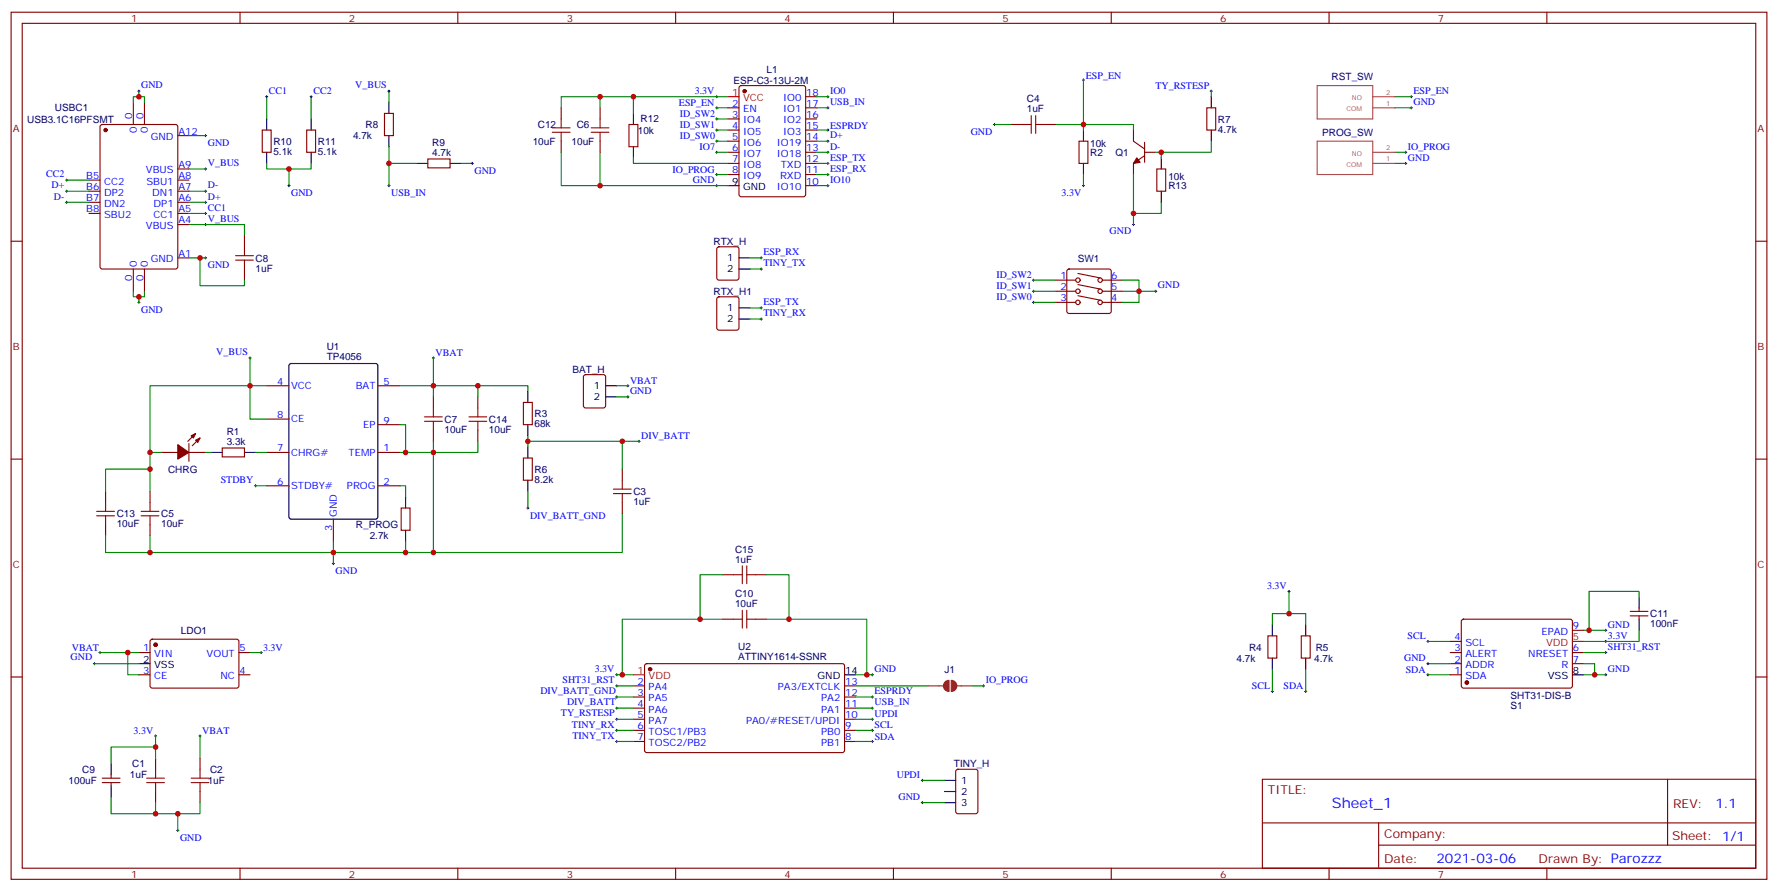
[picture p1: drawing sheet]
<svg xmlns="http://www.w3.org/2000/svg" width="564mm" height="283mm" viewBox="0 0 564 283" stroke-linecap="round" stroke-linejoin="round" font-family="sans-serif">
<g fill="none" stroke="#870000" stroke-width=".35">
<path d="M3.5 3.9h557.4v275.1h-557.4zM7.1 7.4h550.3v268.1h-550.3zM76.2 3.9v3.5M145.3 3.9v3.5M214.5 3.9v3.5M283.6 3.9v3.5M352.8 3.9v3.5M421.9 3.9v3.5M491.1 3.9v3.5M32 39.7l.5-.2h23.2l.7 .4v44.8l-.4 .6-23.5 .1-.7-.5-.1-44.7zM42.3 32.5v7M45.9 32.5v7"/>
<path d="M122.1 36h2.8v7h-2.8zM178.2 34.2v3.5M190.5 34.2v3.5M199.7 39.5h2.8v7.1h-2.8zM231.1 34.2h3.5M231.1 37.7h3.5M234.8 27.4l.5-.2h19.8l.6 .4 .1 34.1-.5 .7h-20l-.6-.4-.1-34.1zM255.8 34.2h3.5M255.8 37.7h3.5M255.8 30.7h3.5M321 39.5h3.6M331.6 39.5h3.5"/>
<path d="M383.1 34.2h2.8v7.1h-2.8zM28.2 57.2h3.5M56.4 57.2h3.6M56.4 53.6h3.6M56.4 43h3.6M83.3 41.3h2.8v7h-2.8zM97.4 41.3h2.8v7h-2.8zM135.8 50.4h7.1v2.9h-7.1zM178.2 44.8v3.5M190.5 44.8v3.5M231.1 48.3h3.5M231.1 41.3h3.5"/>
<path d="M231.1 44.8h3.5M231.1 51.9h3.5M231.1 55.4h3.5M255.8 48.3h3.5M255.8 41.3h3.5M255.8 44.8h3.5M255.8 51.9h3.5M255.8 55.4h3.5M255.8 58.9h3.5M342.5 44.8h2.9v7.1h-2.9zM359.8 41.3v3.5l3.6 2.5M363.4 49.4l-3.6 2.5v3.5"/>
<path d="M363.4 48.3h3.5M363.4 45.2v6.3M367.2 53.6h2.9v7.1h-2.9zM3.5 76.6h3.6M28.2 60.7h3.5M28.2 64.2h3.5M28.2 67.7h3.5M56.4 60.7h3.6M56.4 64.2h3.6M56.4 67.7h3.6M56.4 71.3h3.6M77.6 74.8v3.5"/>
<path d="M227.8 78.5l.4-.2h5.7l.6 .4 .1 9.5-.5 .6-5.9 .1-.6-.5-.1-9.4zM557.4 76.6h3.5M42.3 85.4v7M45.9 85.4v7M56.4 81.8h3.6M77.6 85.4v3.5M227.8 94.4l.4-.2h5.7l.6 .4 .1 9.5-.5 .6-5.9 .1-.6-.5-.1-9.4zM335.1 96h6.4M335.1 92.4h6.4M335.1 88.9h6.4M338.9 85.6l.5-.2h12.7l.5 .2 .2 .5v12.7l-.3 .5-.4 .2h-12.7l-.5-.3-.2-.4v-12.7zM342.2 93.8l7 1.4"/>
<path d="M342.2 90.3l7 1.4M342.2 86.8l7 1.4M350 96h6.3M350 92.4h6.3M350 88.9h6.3M185.4 119.1l.5-.2h5.7l.6 .4 .1 9.5-.5 .6-5.9 .1-.6-.5-.1-9.4zM62.1 137.6l-2.5 2.5M63.5 139l-2.5 2.5M84.7 122.4h7M84.7 133h7M119.9 122.4h7.1M119.9 134.8h7.1"/>
<path d="M137.6 125.9v3.6M137.6 136.5v3.6M151.7 125.9v3.6M151.7 136.5v3.6M166.2 127.7h2.8v7.1h-2.8zM3.5 145.7h3.6M33.5 155.9v3.6M47.6 155.9v3.6M51.2 143.6h5.2M60 143.6h5.3M60 140.8v5.6M70.6 142.2h7v2.8h-7z"/>
<path d="M84.7 143.6h7M84.7 154.2h7M119.9 143.6h7.1M119.9 154.2h7.1M166.2 145.3h2.8v7.1h-2.8zM197.6 148.9v3.5M197.6 159.5v3.5M557.4 145.7h3.5M33.5 166.5v3.5M47.6 166.5v3.5M105.8 164.7v7.1M127.4 161.2h2.8v7.1h-2.8z"/>
<path d="M229.3 196.5h3.5M229.3 182.4h3.5M239.9 196.5h3.5M239.9 182.4h3.5M464.1 196.7l.5-.2 34.1 .1 .5 .6-.1 20.7-.6 .5-34.2-.1-.4-.6v-20.5zM517.5 195.4h5.7M517.5 194h5.7M520.3 193v1M520.3 195.4v1.1M3.5 214.8h3.6M44.1 214.1h3.5M44.1 207.1h3.5"/>
<path d="M47.9 203.1l.4-.3 27.1 .1 .4 .7v14.3l-.7 .5-27-.1-.5-.6v-14.1zM75.8 214.1h3.6M75.8 207.1h3.6M201.1 217.7h3.5M204.8 210.8l.5-.2 62.4 .1 .4 .6-.1 27.1-.6 .4h-62.4l-.4-.7v-26.8zM268.1 217.7h3.5M402.5 201.8h2.8v7h-2.8zM413.1 201.8h2.8v7h-2.8zM460.4 214.1h3.5M460.4 210.6h3.5M460.4 207.1h3.5M460.4 203.6h3.5"/>
<path d="M499.2 210.6h3.5M499.2 207.1h3.5M499.2 200h3.5M557.4 214.8h3.5M201.1 221.2h3.5M201.1 224.7h3.5M201.1 228.2h3.5M201.1 231.8h3.5M201.1 235.3h3.5M268.1 221.2h3.5M268.1 224.7h3.5M268.1 228.2h3.5"/>
<path d="M268.1 231.8h3.5M268.1 235.3h3.5M32.5 248.4h5.6M32.5 246.9h5.6M35.3 245.9v1M35.3 248.4v1M49.4 240.6v3.5M49.4 251.2v3.5M63.5 240.6v3.5M63.5 251.2v3.5M303.6 244.3l.5-.2h5.6l.7 .5v12.9l-.4 .7h-5.9l-.7-.4v-13zM400.8 247.3h156.6v28.2h-156.6z"/>
<path d="M529.4 247.3v20.9M76.2 275.5v3.5M145.3 275.5v3.5M214.5 275.5v3.5M283.6 275.5v3.5M352.8 275.5v3.5M400.8 261.1h156.5M421.9 275.5v3.5M437.7 268.2h119.6M437.7 261.1v14.2M491.1 275.5v3.5"/>
<circle cx="342.2" cy="88.9" r=".71"/>
<circle cx="342.2" cy="96" r=".71"/>
<circle cx="342.2" cy="92.4" r=".71"/>
<circle cx="349.3" cy="96" r=".71"/>
<circle cx="349.3" cy="92.4" r=".71"/>
<circle cx="349.3" cy="88.9" r=".71"/>
</g>
<g fill="none" stroke="#000" stroke-width=".32">
<path d="M43.7 28.9h.7M44.1 28.6v.7M84.3 30.7h.7M84.7 30.3v.7M98.4 30.7h.7M98.8 30.3v.7M123.1 28.9h.7M123.5 28.6v.7M227.2 30.7h.7M227.2 34.2h.7M227.2 37.7h.7M227.5 30.3v.7"/>
<path d="M227.5 33.9v.7M227.5 37.4v.7M262.5 30.7h.7M262.5 34.2h.7M262.8 30.3v.7M262.8 33.9v.7M315.4 39.5h.7M315.7 39.2v.7M343.6 25.4h.7M344 25v.8M384.2 28.9h.7M384.5 28.6v.7"/>
<path d="M447.7 30.7h.7M447.7 34.2h.7M448 30.3v.7M448 33.9v.7M20.8 57.2h.7M21.2 56.8v.7M64.9 53.6h.7M64.9 43h.7M65.3 42.7v.7M65.3 53.3v.7M91.4 58.9h.7M91.7 58.6v.7"/>
<path d="M123.1 58.9h.7M123.5 58.6v.7M149.6 51.9h.7M149.9 51.5v.7M227.2 48.3h.7M227.2 58.9h.7M227.2 44.8h.7M227.2 55.4h.7M227.2 41.3h.7M227.5 40.9v.7M227.5 44.4v.8M227.5 48v.7"/>
<path d="M227.5 55v.7M227.5 58.6v.7M262.5 48.3h.7M262.5 51.9h.7M262.5 58.9h.7M262.5 44.8h.7M262.5 55.4h.7M262.5 41.3h.7M262.8 40.9v.7M262.8 44.4v.8M262.8 48v.7M262.8 51.5v.7"/>
<path d="M262.8 55v.7M262.8 58.6v.7M343.6 58.9h.7M344 58.6v.7M445.9 48.3h.7M445.9 51.9h.7M446.3 48v.7M446.3 51.5v.7M20.8 64.2h.7M20.8 60.7h.7M21.2 60.3v.7M21.2 63.9v.7"/>
<path d="M64.9 64.2h.7M64.9 60.7h.7M64.9 71.3h.7M64.9 67.7h.7M65.3 60.3v.7M65.3 63.9v.7M65.3 67.4v.7M65.3 70.9v.7M359.5 71.3h.7M359.8 70.9v.7M43.7 96h.7M44.1 95.6v.7"/>
<path d="M64.9 81.8h.7M65.3 81.5v.7M241.3 81.8h.7M241.3 85.4h.7M241.3 97.7h.7M241.7 81.5v.7M241.7 85v.7M241.7 97.4v.7M327.7 96h.7M327.7 92.4h.7M327.7 88.9h.7M328.1 88.5v.8"/>
<path d="M328.1 92.1v.7M328.1 95.6v.7M366.5 92.4h.7M366.9 92.1v.7M79 113.6h.7M79.4 113.2v.7M137.2 113.6h.7M137.6 113.2v.7M241.3 101.2h.7M241.7 100.9v.7M199 122.4h.7M199 125.9h.7"/>
<path d="M199.3 122.1v.7M199.3 125.6v.7M202.8 139.7v.7M80.8 154.2h.7M81.1 153.8v.7M202.5 140.1h.7M105.5 178.9h.7M105.8 178.5v.7M167.2 161.2h.7M167.6 160.9v.7M408.9 187.7h.7M409.2 187.3v.7"/>
<path d="M509.8 199.7v.7M29.6 210.6h.7M30 210.3v.7M31.4 207.1h.7M31.7 206.7v.7M82.5 207.1h.8M82.9 206.7v.7M195.4 214.1h.7M195.4 217.7h.7M195.8 213.8v.7M195.8 217.3v.7M276.6 214.1h.7"/>
<path d="M276.9 213.8v.7M311.9 217.7h.7M312.2 217.3v.7M403.6 219.4h.7M403.9 219.1v.7M414.2 219.4h.7M414.5 219.1v.7M453 214.1h.7M453 203.6h.7M453 210.6h.7M453.3 203.2v.7M453.3 210.3v.7"/>
<path d="M453.3 213.8v.7M509.4 214.1h.7M509.4 203.6h.7M509.4 207.1h.7M509.4 200h.7M509.8 203.2v.7M509.8 206.7v.7M509.8 213.8v.7M49 233.5h.7M49.4 233.2v.7M63.1 233.5h.8M63.5 233.2v.7"/>
<path d="M195.4 235.3h.7M195.4 231.8h.7M195.4 228.2h.7M195.4 224.7h.7M195.4 221.2h.7M195.8 220.8v.7M195.8 224.4v.7M195.8 227.9v.7M195.8 231.4v.7M195.8 234.9v.8M276.6 235.3h.7M276.6 231.8h.7"/>
<path d="M276.6 228.2h.7M276.6 224.7h.7M276.6 221.2h.7M276.9 220.8v.7M276.9 224.4v.7M276.9 227.9v.7M276.9 231.4v.7M276.9 234.9v.8M292.5 247.6h.7M292.5 254.7h.7M292.8 247.3v.7M292.8 254.4v.7"/>
<path d="M56.1 263.5h.7M56.4 263.2v.7"/>
</g>
<g fill="none" stroke="#008700" stroke-width=".35">
<path d="M42.3 32.5v-1.8h3.6v1.8M44.1 28.9v1.8M84.7 30.7v7M98.8 30.7v7M123.5 28.9v3.6M190.5 30.7h-12.3v3.5M201.1 30.7h-10.6v3.5M227.5 34.2h3.6M227.5 37.7h3.6M231.1 30.7h-30v5.3M259.3 30.7h3.5M259.3 34.2h3.5"/>
<path d="M315.7 39.5h5.3M335.1 39.5h8.9v1.8M344 25.4v14.1h15.8v1.8M384.5 28.9v1.8M442.7 30.7h5.3M442.7 34.2h5.3M21.2 57.2h7M60 53.6h5.3M60 43h5.3M84.7 51.9v1.7h14.1v-1.7M91.7 53.6v5.3M123.5 46.6v5.3h8.8"/>
<path d="M123.5 51.9v7M146.4 51.9h3.5M178.2 48.3v10.6h12.3M190.5 48.3v10.6h40.6M201.1 50.1v1.8h30M227.5 48.3h3.6M227.5 44.8h3.6M227.5 55.4h3.6M227.5 41.3h3.6M259.3 48.3h3.5M259.3 51.9h3.5M259.3 44.8h3.5"/>
<path d="M259.3 55.4h3.5M259.3 41.3h3.5M259.3 58.9h3.5M344 55.4v3.5M359.8 55.4v15.9M368.7 48.3v1.8M384.5 44.8v3.5h-17.6M442.7 48.3h3.6M442.7 51.9h3.6M21.2 64.2h7M21.2 60.7h7M60 71.3h17.6v3.5"/>
<path d="M60 64.2h5.3M60 60.7h5.3M60 67.7h5.3M368.7 64.2v3.5h-8.9M42.3 92.4v1.8h3.6v-1.8M44.1 94.2v1.8M60 81.8h5.3M63.5 81.8v8.9h14.1v-1.8M238.1 81.8h3.6M238.1 85.4h3.6M238.1 97.7h3.6M328.1 88.9h7"/>
<path d="M328.1 92.4h7M328.1 96h7M356.3 88.9h5.3v7.1h-5.3M356.3 92.4h10.6M79.4 113.6v8.8h5.3M137.6 113.6v8.8h30v1.8M238.1 101.2h3.6M84.7 133h-5.3v-10.6h-31.8v21.2h3.6M127 134.8h1.8v8.8M127 122.4h10.6v3.5M151.7 122.4v3.5M167.6 138.3v3.5"/>
<path d="M195.8 122.4h3.5M195.8 125.9h3.5M47.6 148.9h-14.1v7M47.6 143.6v12.3M65.3 143.6h1.7M81.1 143.6h3.6M81.1 154.2h3.6M127 154.2h1.8v3.5M137.6 140.1v3.5h-10.6M151.7 140.1v3.5h-14.1v31.7h-8.8M167.6 140.1h30v8.8M167.6 155.9v5.3"/>
<path d="M197.6 140.1h5.2M33.5 170v5.3h14.1M47.6 170v5.3h81.2v-3.5M105.8 171.8v7.1M197.6 163v12.3h-60M229.3 196.5h-31.7v17.6M229.3 182.4h-7.1v14.1M243.4 196.5h31.8v17.6M243.4 182.4h7.1v14.1M409.2 187.7v7h-5.3v3.6M409.2 194.7h5.3v3.6M520.3 189.4v-1.7h-15.8v12.3"/>
<path d="M30 210.6h14.1M31.7 207.1h12.4M40.6 207.1v7h3.5M79.4 207.1h3.5M195.8 214.1h5.3M195.8 217.7h5.3M271.6 214.1h5.3M271.6 217.7h23M308.7 217.7h3.5M403.9 212.4v7M414.5 212.4v7M453.3 203.6h7.1"/>
<path d="M453.3 214.1h7.1M453.3 210.6h7.1M502.7 210.6h3.5v3.5M502.7 214.1h7.1M502.7 207.1h7.1M502.7 200h7.1M520.3 200v3.6h-17.6M49.4 237.1h-14.1v5.3M49.4 233.5v7.1M63.5 233.5v7.1M195.8 231.8h5.3M195.8 235.3h5.3"/>
<path d="M195.8 228.2h5.3M195.8 221.2h5.3M195.8 224.7h5.3M271.6 231.8h5.3M271.6 235.3h5.3M271.6 228.2h5.3M271.6 221.2h5.3M271.6 224.7h5.3M35.3 252.9v5.3h14.1M49.4 254.7v3.5h14.1v-3.5M56.4 258.2v5.3M292.8 247.6h7.1"/>
<path d="M292.8 254.7h7.1"/>
</g>
<g fill="#870000" stroke="#870000" stroke-width=".35">
<path d="M62.1 139.7l1.4-.7-.7 1.4z"/>
<path d="M60.7 138.3l1.4-.7-.7 1.4z"/>
<path d="M56.4 141.1l3.6 2.5-3.6 2.1z"/>
<path d="M360.9 50.1l1 1.4-2.1 .4z"/>
<circle cx="206.4" cy="212.4" r=".53"/>
<circle cx="465.7" cy="216.6" r=".53"/>
<circle cx="33.5" cy="41.3" r=".53"/>
<circle cx="236.4" cy="28.9" r=".53"/>
<circle cx="49.4" cy="204.6" r=".53"/>
</g>
<path d="M231.1 30.7h3.5M201.1 214.1h3.5M499.2 203.6h3.5" fill="none" stroke="#f00" stroke-width=".35"/>
<g fill="none" stroke="#000" stroke-width=".35">
<path d="M84.7 37.7v3.6M98.8 37.7v3.6M123.5 32.5v3.5M201.1 36v3.5M384.5 30.7v3.5M84.7 48.3v3.6M98.8 48.3v3.6M123.5 43v3.6M132.3 51.9h3.5M142.9 51.9h3.5M201.1 46.6v3.5M231.1 58.9h3.5"/>
<path d="M344 41.3v3.5M344 51.9v3.5M368.7 50.1v3.5M384.5 41.3v3.5M368.7 60.7v3.5M234.6 81.8h3.5M234.6 85.4h3.5M234.6 97.7h3.5M92 115.6l.4-.2h26.8l.7 .4v48.2l-.4 .7h-27.1l-.6-.4-.1-48.2zM234.6 101.2h3.5M167.6 124.2v3.5M167.6 134.8v3.5"/>
<path d="M192.3 122.4h3.5M192.3 125.9h3.5M67 143.6h3.6M77.6 143.6h3.5M128.8 157.7v3.5M167.6 141.8v3.5M167.6 152.4v3.5M128.8 168.3v3.5M403.9 198.3v3.5M414.5 198.3v3.5M520.3 189.4v3.6M520.3 196.5v3.5"/>
<path d="M44.1 210.6h3.5M268.1 214.1h3.5M403.9 208.8v3.6M414.5 208.8v3.6M499.2 214.1h3.5M35.3 242.4v3.5M35.3 249.4v3.5M299.9 254.7h3.5M299.9 247.6h3.5M299.9 251.2h3.5"/>
</g>
<g fill="none" stroke="#a10000" stroke-width=".35">
<path d="M178.2 37.7v2.9M190.5 37.7v2.9M324.6 39.5h2.8M327.4 36.7v5.6M328.8 36.7v5.6M328.8 39.5h2.8M175.3 42h5.7M175.3 40.6h5.7M178.2 42v2.8M187.7 42h5.6M187.7 40.6h5.6M190.5 42v2.8"/>
<path d="M77.6 78.3v2.8M74.8 82.6h5.6M74.8 81.1h5.6M77.6 82.6v2.8M134.8 132.3h5.6M134.8 133.7h5.6M137.6 129.5v2.8M137.6 133.7v2.8M148.9 132.3h5.6M148.9 133.7h5.6M151.7 129.5v2.8M151.7 133.7v2.8"/>
<path d="M33.5 159.5v2.8M47.6 159.5v2.8M194.7 156.6h5.7M194.7 155.2h5.7M197.6 152.4v2.8M197.6 156.6v2.9M30.7 162.3h5.6M30.7 163.7h5.6M33.5 163.7v2.8M44.8 162.3h5.6M44.8 163.7h5.6M47.6 163.7v2.8"/>
<path d="M235.7 179.6v5.6M237.1 179.6v5.6M232.8 196.5h2.9M232.8 182.4h2.9M235.7 193.7v5.6M237.1 196.5h2.8M237.1 193.7v5.6M237.1 182.4h2.8M46.6 248.4h5.6M46.6 246.9h5.6M49.4 244.1v2.8M49.4 248.4v2.8"/>
<path d="M60.7 248.4h5.6M60.7 246.9h5.6M63.5 244.1v2.8M63.5 248.4v2.8"/>
</g>
<path d="M418.2 27.2h17.6v10.5h-17.6zM435.8 34.2h6.9M435.8 30.7h6.9M418.2 44.8h17.6v10.6h-17.6zM435.8 51.9h6.9M435.8 48.3h6.9" fill="none" stroke="#a64a4a" stroke-width=".35"/>
<path d="M294.6 217.7h4.9M303.7 217.7h5" fill="none" stroke="#8c2424" stroke-width=".35"/>
<g fill="#8c2424" stroke="#8c2424" stroke-width=".35">
<path d="M302 215.9a1.76 1.76 0 0 1 1.7 1.8 1.76 1.76 0 0 1-1.7 1.7z"/>
<path d="M300 216.4l1.3-.5v3.5a1.76 1.76 0 0 1-1.7-1.1 1.76 1.76 0 0 1 .4-1.9z"/>
</g>
<g fill="#c00">
<circle cx="409.2" cy="194.7" r=".88"/>
<circle cx="123.5" cy="51.9" r=".88"/>
<circle cx="79.4" cy="122.4" r=".88"/>
<circle cx="105.8" cy="175.3" r=".88"/>
<circle cx="137.6" cy="122.4" r=".88"/>
<circle cx="47.6" cy="143.6" r=".88"/>
<circle cx="128.8" cy="143.6" r=".88"/>
<circle cx="128.8" cy="175.3" r=".88"/>
<circle cx="137.6" cy="143.6" r=".88"/>
<circle cx="44.1" cy="94.2" r=".88"/>
<circle cx="44.1" cy="30.7" r=".88"/>
<circle cx="361.6" cy="92.4" r=".88"/>
<circle cx="344" cy="39.5" r=".88"/>
<circle cx="197.6" cy="214.1" r=".88"/>
<circle cx="275.2" cy="214.1" r=".88"/>
<circle cx="506.2" cy="214.1" r=".88"/>
<circle cx="504.5" cy="200" r=".88"/>
<circle cx="63.5" cy="81.8" r=".88"/>
<circle cx="91.7" cy="53.6" r=".88"/>
<circle cx="201.1" cy="30.7" r=".88"/>
<circle cx="167.6" cy="140.1" r=".88"/>
<circle cx="197.6" cy="140.1" r=".88"/>
<circle cx="359.8" cy="67.7" r=".88"/>
<circle cx="56.4" cy="258.2" r=".88"/>
<circle cx="49.4" cy="258.2" r=".88"/>
<circle cx="368.7" cy="48.3" r=".88"/>
<circle cx="40.6" cy="207.1" r=".88"/>
<circle cx="49.4" cy="237.1" r=".88"/>
<circle cx="190.5" cy="30.7" r=".88"/>
<circle cx="190.5" cy="58.9" r=".88"/>
<circle cx="137.6" cy="175.3" r=".88"/>
<circle cx="151.7" cy="122.4" r=".88"/>
<circle cx="47.6" cy="148.9" r=".88"/>
<circle cx="47.6" cy="175.3" r=".88"/>
<circle cx="222.3" cy="196.5" r=".88"/>
<circle cx="250.5" cy="196.5" r=".88"/>
</g>
<text font-size="4.6" fill="#00f" x="422.8" y="256.3">Sheet_1</text>
<g font-size="4.2" fill="#00f">
<text x="544.6" y="256.6">1.1</text>
<text x="456" y="273.9">2021-03-06</text>
</g>
<g font-size="3.9" fill="#800">
<text x="402.5" y="251.9">TITLE:</text>
<text x="531.1" y="256.6">REV:</text>
<text x="439.4" y="266.1">Company:</text>
<text x="530.8" y="266.7">Sheet: 1/1</text>
<text x="439.4" y="273.8">Date:</text>
<text x="488.5" y="273.8">Drawn By: Parozzz</text>
</g>
<g font-size="3.2" fill="#800">
<text x="41.6" y="6.9">1</text>
<text x="110.8" y="6.9">2</text>
<text x="179.9" y="6.9">3</text>
<text x="249.1" y="6.9">4</text>
<text x="318.2" y="6.9">5</text>
<text x="387.3" y="6.9">6</text>
<text x="456.5" y="6.9">7</text>
<text x="4.1" y="42">A</text>
<text x="557.9" y="42">A</text>
<text x="4.1" y="111.1">B</text>
<text x="557.9" y="111.1">B</text>
<text x="4.1" y="180.3">C</text>
<text x="557.9" y="180.3">C</text>
<text x="41.6" y="278.5">1</text>
<text x="110.8" y="278.5">2</text>
<text x="179.9" y="278.5">3</text>
<text x="249.1" y="278.5">4</text>
<text x="318.2" y="278.5">5</text>
<text x="387.3" y="278.5">6</text>
<text x="456.5" y="278.5">7</text>
</g>
<g font-size="3.2" fill="#000080">
<text x="243.3" y="23">L1</text>
<text x="232.8" y="26.5">ESP-C3-13U-2M</text>
<text x="422.8" y="25.5">RST_SW</text>
<text x="17.4" y="35.4">USBC1</text>
<text x="326" y="35.6">1uF</text>
<text x="326" y="32.5">C4</text>
<text x="8.6" y="38.9">USB3.1C16PFSMT</text>
<text x="116.1" y="40.7">R8</text>
<text x="170.8" y="40.6">C12</text>
<text x="183.1" y="40.6">C6</text>
<text x="203.4" y="38.9">R12</text>
<text x="386.6" y="38.9">R7</text>
<text x="86.8" y="46">R10</text>
<text x="100.9" y="46">R11</text>
<text x="112.1" y="44.2">4.7k</text>
<text x="137.2" y="46.2">R9</text>
<text x="169.1" y="45.9">10uF</text>
<text x="181.5" y="45.9">10uF</text>
<text x="202.5" y="42.4">10k</text>
<text x="346.1" y="46.5">10k</text>
<text x="386.6" y="42.1">4.7k</text>
<text x="419.7" y="43.1">PROG_SW</text>
<text x="86.8" y="49.1">5.1k</text>
<text x="100.9" y="49.1">5.1k</text>
<text x="137.2" y="49.4">4.7k</text>
<text x="346.1" y="49.6">R2</text>
<text x="354.1" y="49.4">Q1</text>
<text x="370.9" y="57">10k</text>
<text x="370.9" y="60.1">R13</text>
<text x="226.6" y="77.7">RTX_H</text>
<text x="81.1" y="83">C8</text>
<text x="342.2" y="83">SW1</text>
<text x="81.1" y="86.2">1uF</text>
<text x="226.6" y="93.6">RTX_H1</text>
<text x="103.7" y="111.1">U1</text>
<text x="103.7" y="114.3">TP4056</text>
<text x="181.8" y="118.3">BAT_H</text>
<text x="72" y="137.9">R1</text>
<text x="141.1" y="137.3">10uF</text>
<text x="141.1" y="134.1">C7</text>
<text x="155.2" y="137.3">10uF</text>
<text x="155.2" y="134.1">C14</text>
<text x="169.7" y="135.6">68k</text>
<text x="169.7" y="132.4">R3</text>
<text x="72" y="141.1">3.3k</text>
<text x="53.4" y="150">CHRG</text>
<text x="169.7" y="153.2">8.2k</text>
<text x="169.7" y="150">R6</text>
<text x="201.1" y="160.3">1uF</text>
<text x="201.1" y="157">C3</text>
<text x="37" y="167.3">10uF</text>
<text x="37" y="164.1">C13</text>
<text x="51.2" y="167.3">10uF</text>
<text x="51.2" y="164.1">C5</text>
<text x="113" y="167.6">R_PROG</text>
<text x="117.4" y="171.2">2.7k</text>
<text x="233.3" y="178.5">1uF</text>
<text x="233.3" y="175.4">C15</text>
<text x="233.3" y="189.5">C10</text>
<text x="233.3" y="192.6">10uF</text>
<text x="523.9" y="195.9">C11</text>
<text x="57.4" y="201.2">LDO1</text>
<text x="523.9" y="199">100nF</text>
<text x="234.3" y="209.5">ATTINY1614-SSNR</text>
<text x="234.3" y="206.4">U2</text>
<text x="396.5" y="206.5">R4</text>
<text x="417.7" y="206.5">R5</text>
<text x="299.9" y="213.5">J1</text>
<text x="392.5" y="210">4.7k</text>
<text x="417.2" y="210">4.7k</text>
<text x="479.5" y="221.9">SHT31-DIS-B</text>
<text x="479.5" y="225.1">S1</text>
<text x="26.1" y="245.2">C9</text>
<text x="42" y="243.5">C1</text>
<text x="66.7" y="245.2">C2</text>
<text x="302.8" y="243.4">TINY_H</text>
<text x="21.8" y="248.8">100uF</text>
<text x="41.3" y="247">1uF</text>
<text x="66" y="248.8">1uF</text>
</g>
<g font-size="3.2" fill="#00f">
<text x="44.8" y="28">GND</text>
<text x="85.4" y="29.8">CC1</text>
<text x="99.5" y="29.8">CC2</text>
<text x="112.8" y="28">V_BUS</text>
<text x="220.6" y="29.8">3.3V</text>
<text x="263.5" y="29.8">IO0</text>
<text x="344.7" y="25">ESP_EN</text>
<text x="366.8" y="28.3">TY_RSTESP</text>
<text x="448.7" y="29.8">ESP_EN</text>
<text x="215.6" y="33.6">ESP_EN</text>
<text x="232.4" y="33.9">2</text>
<text x="235.9" y="35.6">EN</text>
<text x="248.6" y="35.6">IO1</text>
<text x="248.6" y="32.1">IO0</text>
<text x="255.9" y="33.9">17</text>
<text x="255.9" y="30.3">18</text>
<text x="263.5" y="33.3">USB_IN</text>
<text x="448.7" y="33.3">GND</text>
<text x="42" y="37.7" transform="rotate(-90 42 37.7)">0</text>
<text x="45.5" y="37.7" transform="rotate(-90 45.5 37.7)">0</text>
<text x="215.8" y="37">ID_SW2</text>
<text x="215.8" y="40.6">ID_SW1</text>
<text x="232.4" y="37.4">3</text>
<text x="232.4" y="40.9">4</text>
<text x="235.9" y="39.2">IO4</text>
<text x="248.6" y="39.2">IO2</text>
<text x="255.9" y="40.9">15</text>
<text x="255.9" y="37.4">16</text>
<text x="263.5" y="40.9">ESPRDY</text>
<text x="43.4" y="42.2" transform="rotate(-90 43.4 42.2)">0</text>
<text x="46.9" y="42.2" transform="rotate(-90 46.9 42.2)">0</text>
<text x="47.9" y="44.4">GND</text>
<text x="56.6" y="42.7">A12</text>
<text x="66" y="46.4">GND</text>
<text x="215.8" y="44.1">ID_SW0</text>
<text x="222.1" y="47.6">IO7</text>
<text x="232.4" y="44.4">5</text>
<text x="232.4" y="48">6</text>
<text x="235.9" y="42.7">IO5</text>
<text x="235.9" y="46.2">IO6</text>
<text x="246.6" y="46.2">IO19</text>
<text x="248.6" y="42.7">IO3</text>
<text x="255.9" y="48">13</text>
<text x="255.9" y="44.4">14</text>
<text x="263.5" y="47.4">D-</text>
<text x="263.5" y="43.9">D+</text>
<text x="308.2" y="42.9">GND</text>
<text x="447" y="47.4">IO_PROG</text>
<text x="56.6" y="53.3">A9</text>
<text x="66" y="52.7">V_BUS</text>
<text x="232.4" y="51.5">7</text>
<text x="235.9" y="49.7">IO7</text>
<text x="235.9" y="53.3">IO8</text>
<text x="246.6" y="49.7">IO18</text>
<text x="247.9" y="53.3">TXD</text>
<text x="255.9" y="51.5">12</text>
<text x="263.5" y="51">ESP_TX</text>
<text x="447" y="51">GND</text>
<text x="14.7" y="56.3">CC2</text>
<text x="16.4" y="59.8">D+</text>
<text x="27.4" y="56.8">B5</text>
<text x="33.1" y="58.6">CC2</text>
<text x="46.3" y="55">VBUS</text>
<text x="46.5" y="58.6">SBU1</text>
<text x="56.6" y="56.8">A8</text>
<text x="66" y="59.8">D-</text>
<text x="150.6" y="55.2">GND</text>
<text x="213.5" y="54.7">IO_PROG</text>
<text x="220" y="58">GND</text>
<text x="232.4" y="55">8</text>
<text x="235.9" y="56.8">IO9</text>
<text x="247.6" y="56.8">RXD</text>
<text x="255.9" y="58.6">10</text>
<text x="255.9" y="55">11</text>
<text x="263.5" y="54.5">ESP_RX</text>
<text x="263.5" y="58">IO10</text>
<text x="17.1" y="63.3">D-</text>
<text x="27.4" y="60.3">B6</text>
<text x="27.4" y="63.9">B7</text>
<text x="33.1" y="62.1">DP2</text>
<text x="33.1" y="65.6">DN2</text>
<text x="48.3" y="62.1">DN1</text>
<text x="48.8" y="65.6">DP1</text>
<text x="56.6" y="63.9">A6</text>
<text x="56.6" y="60.3">A7</text>
<text x="66" y="63.3">D+</text>
<text x="92.4" y="62.3">GND</text>
<text x="124.2" y="62.3">USB_IN</text>
<text x="246.6" y="60.3">IO10</text>
<text x="337" y="62.3">3.3V</text>
<text x="27.4" y="67.4">B8</text>
<text x="33.1" y="69.1">SBU2</text>
<text x="48.7" y="69.1">CC1</text>
<text x="56.6" y="70.9">A4</text>
<text x="56.6" y="67.4">A5</text>
<text x="66" y="70.4">V_BUS</text>
<text x="66" y="66.9">CC1</text>
<text x="46.3" y="72.7">VBUS</text>
<text x="352.3" y="74.4">GND</text>
<text x="47.9" y="83.3">GND</text>
<text x="56.6" y="81.5">A1</text>
<text x="242.4" y="81">ESP_RX</text>
<text x="42" y="89.2" transform="rotate(-90 42 89.2)">0</text>
<text x="43.4" y="84.7" transform="rotate(-90 43.4 84.7)">0</text>
<text x="45.5" y="89.2" transform="rotate(-90 45.5 89.2)">0</text>
<text x="46.9" y="84.7" transform="rotate(-90 46.9 84.7)">0</text>
<text x="66" y="85.2">GND</text>
<text x="242.4" y="84.5">TINY_TX</text>
<text x="316.3" y="88.2">ID_SW2</text>
<text x="336.6" y="88.5">1</text>
<text x="352.8" y="88.5">6</text>
<text x="316.3" y="95.2">ID_SW0</text>
<text x="316.3" y="91.7">ID_SW1</text>
<text x="336.6" y="92.1">2</text>
<text x="336.6" y="95.6">3</text>
<text x="352.8" y="95.6">4</text>
<text x="352.8" y="92.1">5</text>
<text x="367.6" y="91.5">GND</text>
<text x="44.8" y="99.3">GND</text>
<text x="242.4" y="96.8">ESP_TX</text>
<text x="242.4" y="100.4">TINY_RX</text>
<text x="68.7" y="112.7">V_BUS</text>
<text x="138.3" y="113">VBAT</text>
<text x="87.9" y="122.1">4</text>
<text x="92.4" y="123.5">VCC</text>
<text x="112.9" y="123.5">BAT</text>
<text x="121.7" y="122.1">5</text>
<text x="200" y="121.8">VBAT</text>
<text x="200" y="125.1">GND</text>
<text x="87.9" y="132.6">8</text>
<text x="92.4" y="134.1">CE</text>
<text x="115.3" y="135.8">EP</text>
<text x="121.7" y="134.4">9</text>
<text x="87.9" y="143.2">7</text>
<text x="121.7" y="143.2">1</text>
<text x="203.6" y="139.2">DIV_BATT</text>
<text x="92.4" y="144.6">CHRG#</text>
<text x="110.7" y="144.6">TEMP</text>
<text x="70.1" y="153.3">STDBY</text>
<text x="87.9" y="153.8">6</text>
<text x="92.4" y="155.2">STDBY#</text>
<text x="110.2" y="155.2">PROG</text>
<text x="121.7" y="153.8">2</text>
<text x="106.9" y="164" transform="rotate(-90 106.9 164)">GND</text>
<text x="168.3" y="164.6">DIV_BATT_GND</text>
<text x="105.5" y="168.5" transform="rotate(-90 105.5 168.5)">3</text>
<text x="106.5" y="182.2">GND</text>
<text x="402.3" y="186.8">3.3V</text>
<text x="446.8" y="202.9">SCL</text>
<text x="461.7" y="203.2">4</text>
<text x="489.3" y="201.4">EPAD</text>
<text x="499.4" y="199.7">9</text>
<text x="510.5" y="202.7">3.3V</text>
<text x="510.5" y="199.1">GND</text>
<text x="22.4" y="209.5">GND</text>
<text x="22.8" y="206.4">VBAT</text>
<text x="45.4" y="206.7">1</text>
<text x="48.9" y="208.5">VIN</text>
<text x="65.6" y="208.5">VOUT</text>
<text x="76" y="206.7">5</text>
<text x="83.5" y="206.7">3.3V</text>
<text x="445.8" y="209.7">GND</text>
<text x="461.7" y="206.7">3</text>
<text x="465.2" y="208.5">ALERT</text>
<text x="465.2" y="205">SCL</text>
<text x="485.2" y="208.5">NRESET</text>
<text x="499.4" y="206.7">6</text>
<text x="510.5" y="206.2">SHT31_RST</text>
<text x="45.4" y="213.8">3</text>
<text x="48.9" y="215.5">CE</text>
<text x="70" y="215.5">NC</text>
<text x="76" y="213.8">4</text>
<text x="188.8" y="213.3">3.3V</text>
<text x="277.6" y="213.3">GND</text>
<text x="446.2" y="213.5">SDA</text>
<text x="461.7" y="213.8">1</text>
<text x="461.7" y="210.3">2</text>
<text x="465.2" y="215.5">SDA</text>
<text x="465.2" y="212">ADDR</text>
<text x="495.7" y="212">R</text>
<text x="499.4" y="210.3">7</text>
<text x="510.5" y="213.3">GND</text>
<text x="171.6" y="220.3">DIV_BATT_GND</text>
<text x="178.6" y="216.8">SHT31_RST</text>
<text x="202.4" y="217.3">2</text>
<text x="202.4" y="220.8">3</text>
<text x="205.9" y="219.1">PA4</text>
<text x="246.9" y="219.1">PA3/EXTCLK</text>
<text x="268.3" y="220.8">12</text>
<text x="268.3" y="217.3">13</text>
<text x="277.6" y="220.3">ESPRDY</text>
<text x="312.9" y="216.8">IO_PROG</text>
<text x="397.5" y="218.8">SCL</text>
<text x="407.4" y="218.8">SDA</text>
<text x="178.1" y="227.4">TY_RSTESP</text>
<text x="180" y="223.8">DIV_BATT</text>
<text x="202.4" y="224.4">4</text>
<text x="202.4" y="227.9">5</text>
<text x="205.9" y="222.6">PA5</text>
<text x="205.9" y="226.1">PA6</text>
<text x="260.7" y="226.1">PA1</text>
<text x="260.7" y="222.6">PA2</text>
<text x="268.3" y="227.9">10</text>
<text x="268.3" y="224.4">11</text>
<text x="277.6" y="223.8">USB_IN</text>
<text x="277.7" y="227.6">UPDI</text>
<text x="42.4" y="232.9">3.3V</text>
<text x="64.2" y="232.9">VBAT</text>
<text x="181.6" y="230.9">TINY_RX</text>
<text x="202.4" y="231.4">6</text>
<text x="205.9" y="229.7">PA7</text>
<text x="205.9" y="233.2">TOSC1/PB3</text>
<text x="236.9" y="229.7">PA0/#RESET/UPDI</text>
<text x="260.7" y="233.2">PB0</text>
<text x="268.3" y="231.4">9</text>
<text x="277.6" y="231.1">SCL</text>
<text x="181.7" y="234.4">TINY_TX</text>
<text x="202.4" y="234.9">7</text>
<text x="205.9" y="236.7">TOSC2/PB2</text>
<text x="260.7" y="236.7">PB1</text>
<text x="268.3" y="234.9">8</text>
<text x="277.7" y="234.7">SDA</text>
<text x="284.7" y="247">UPDI</text>
<text x="285.2" y="253.8">GND</text>
<text x="57.1" y="266.9">GND</text>
</g>
<g font-size="3.2" fill="#f00">
<text x="232.4" y="30.3">1</text>
<text x="235.9" y="32.1">VCC</text>
<text x="499.4" y="203.2">5</text>
<text x="490.8" y="205">VDD</text>
<text x="202.4" y="213.8">1</text>
<text x="205.9" y="215.5">VDD</text>
</g>
<g font-size="3.2">
<text x="232.4" y="58.6">9</text>
<text x="235.9" y="60.3">GND</text>
<text x="230.8" y="82.9">1</text>
<text x="230.8" y="86.4">2</text>
<text x="230.8" y="98.8">1</text>
<text x="230.8" y="102.3">2</text>
<text x="188.5" y="123.5">1</text>
<text x="188.5" y="127">2</text>
<text x="45.4" y="210.3">2</text>
<text x="48.9" y="212">VSS</text>
<text x="259.5" y="215.5">GND</text>
<text x="268.3" y="213.8">14</text>
<text x="491.4" y="215.5">VSS</text>
<text x="499.4" y="213.8">8</text>
<text x="305.2" y="248.7">1</text>
<text x="305.2" y="255.8">3</text>
<text x="305.2" y="252.2">2</text>
</g>
<g font-size="2.1" fill="#a54b4b">
<text x="440.1" y="30">2</text>
<text x="427.5" y="35.3">COM</text>
<text x="429.2" y="31.7">NO</text>
<text x="440.1" y="33.5">1</text>
<text x="440.1" y="47.6">2</text>
<text x="427.5" y="52.9">COM</text>
<text x="429.2" y="49.4">NO</text>
<text x="440.1" y="51.2">1</text>
</g>
</svg>
